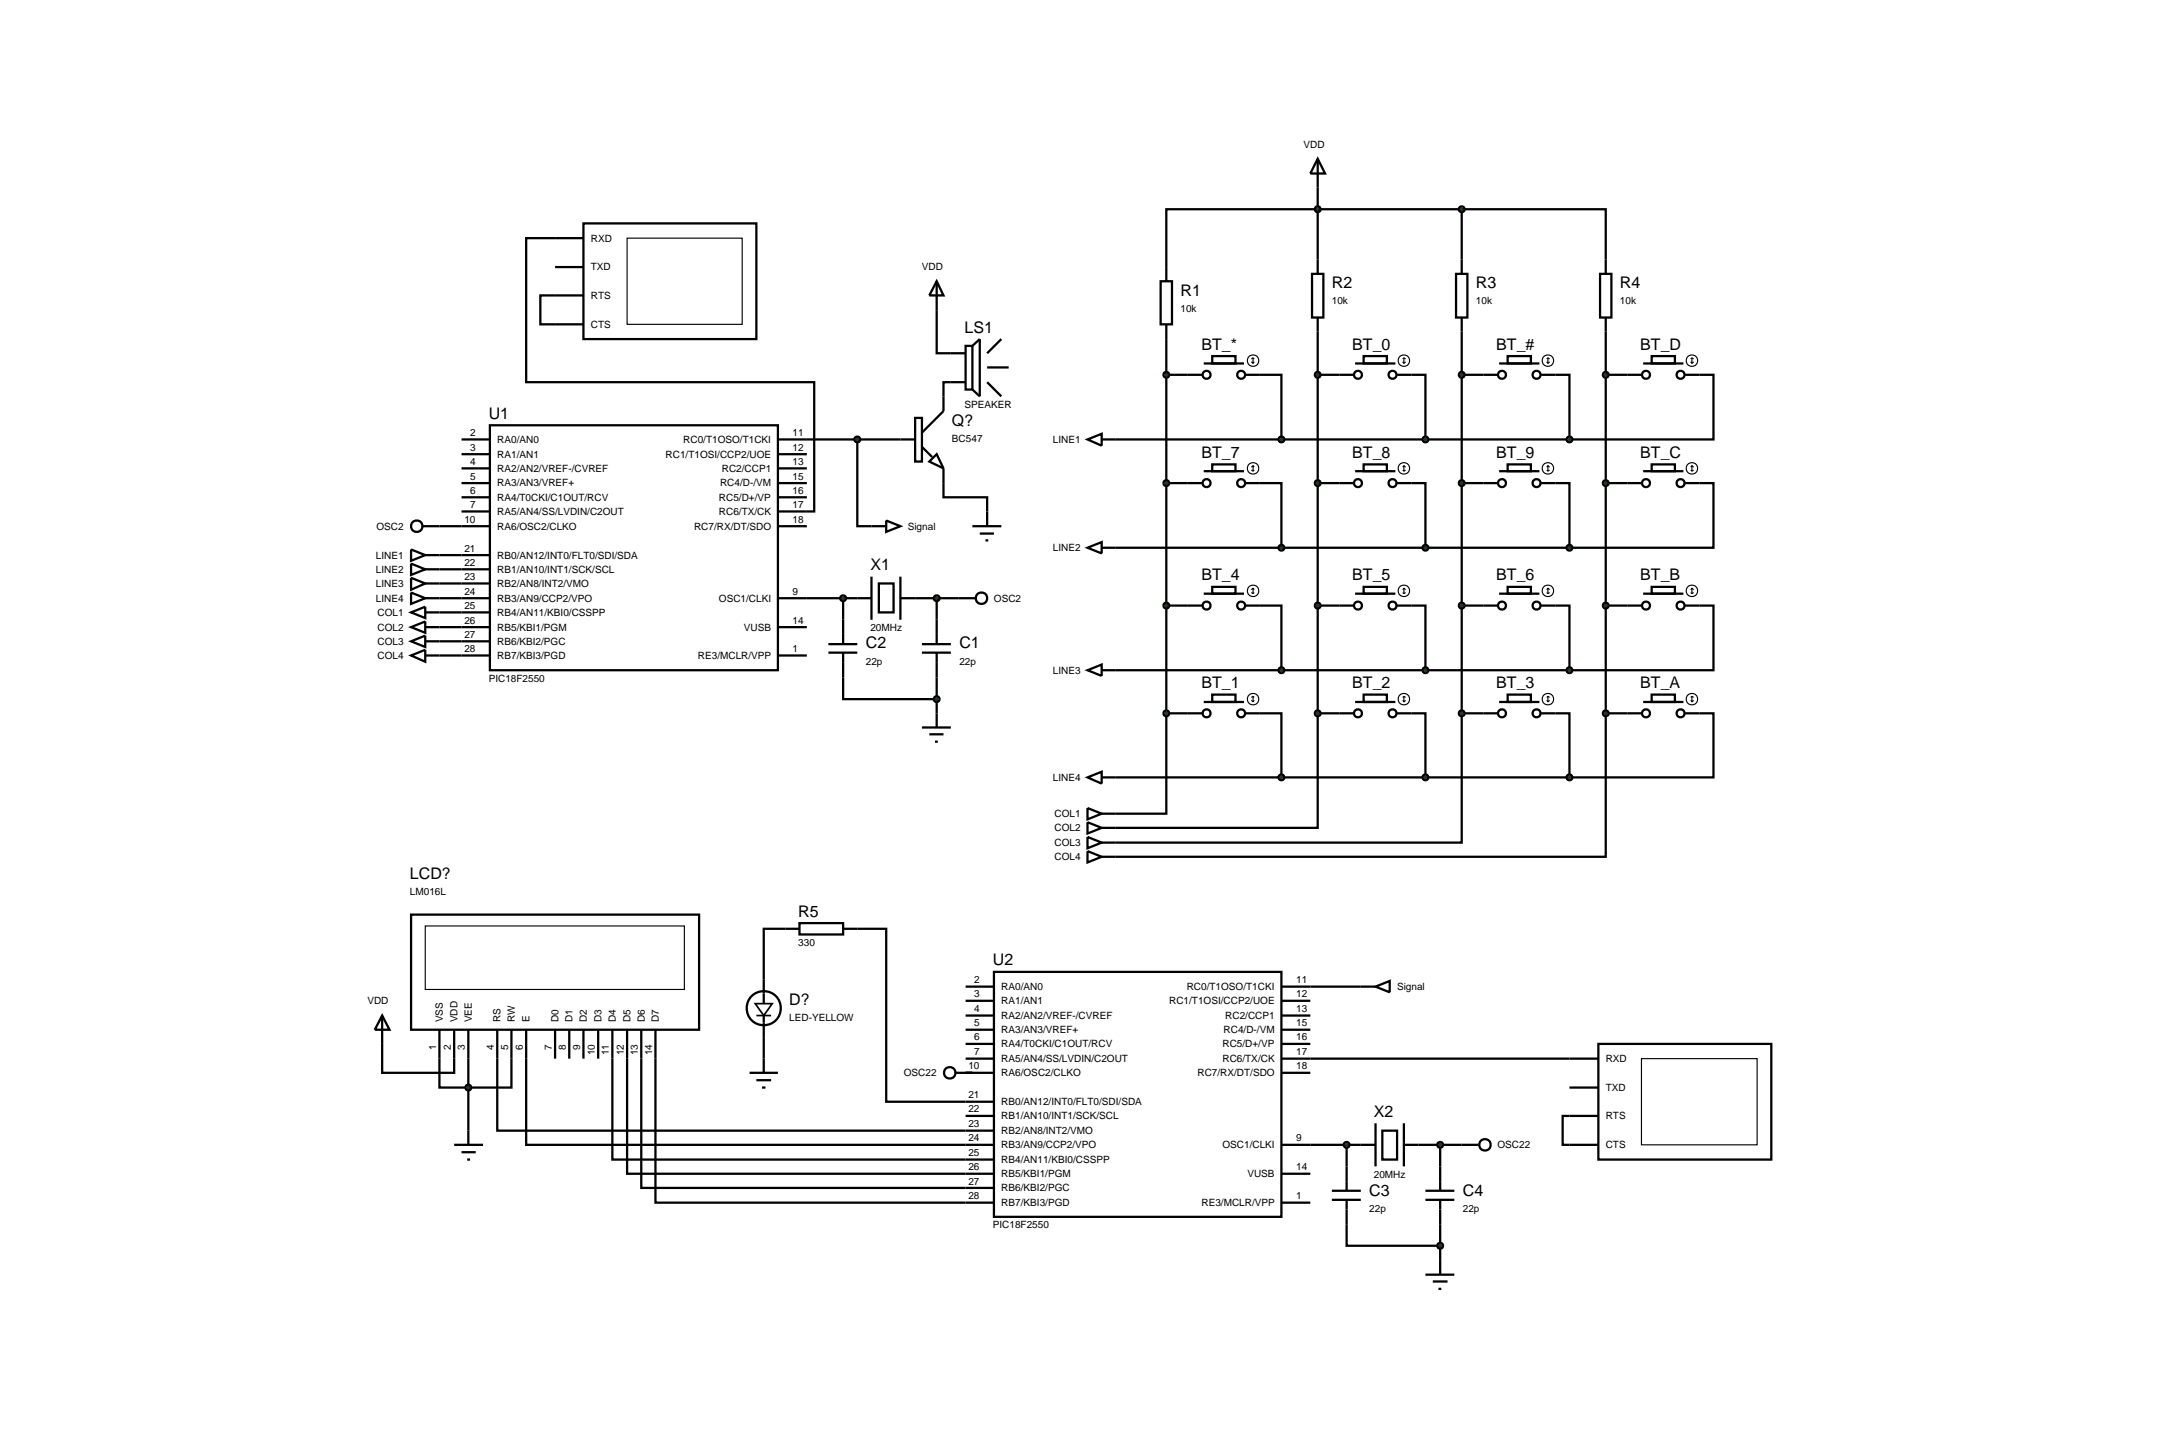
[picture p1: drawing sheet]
<svg xmlns="http://www.w3.org/2000/svg" width="384mm" height="257mm" viewBox="0 0 384 257" stroke-linecap="round" stroke-linejoin="round" font-family="sans-serif">
<g fill="none" stroke="#000" stroke-width=".4">
<path d="M232.4 33.1v12.7M257.8 36.9h25.4v8.9M257.8 36.9h-52.1v10.2M257.8 36.9v8.9M97.9 42h-5.1v25.4h50.8v22.8h-1.3M97.9 52.1h-2.6v5.1h2.6M165.2 54.7v7.6h2.5M205.7 59.8v66M232.4 58.5v67.3M257.8 58.5v67.3M283.2 58.5v67.3M142.3 77.5h16.5"/>
<path d="M151.2 77.5v15.3h2.5M167.7 67.4h-1.3v2.5M196.8 77.5h80M205.7 66.1h6.4M212.3 64.1h7.1M213.8 62.8h4.1v1.3h-4.1zM219.7 66.1h6.3v11.4M232.4 66.1h6.3M239 64.1h7.1M240.5 62.8h4.1v1.3h-4.1zM246.4 66.1h5v11.4M257.8 66.1h6.3"/>
<path d="M264.4 64.1h7.1M265.9 62.8h4.1v1.3h-4.1zM271.8 66.1h5v11.4M283.2 66.1h6.3M289.8 64.1h7.1M291.3 62.8h4.1v1.3h-4.1zM297.2 66.1h5v11.4h-25.4M77.5 97.9h3.9M77.5 92.8h3.9M166.4 85.2v2.5h7.7v2.5M196.8 96.6h80M205.7 85.2h3.8"/>
<path d="M222.2 85.2h3.8v11.4M232.4 85.2h3.8M248.9 85.2h2.5v11.4M257.8 85.2h3.8M274.3 85.2h2.5v11.4M283.2 85.2h3.8M299.7 85.2h2.5v11.4h-25.4M77.5 108h3.9M77.5 110.6h3.9M77.5 113.1h3.9M77.5 115.6h3.9M77.5 100.4h3.9"/>
<path d="M77.5 102.9h3.9M77.5 105.5h3.9M142.3 105.5h8.9M148.7 119.5v3.8h16.5M148.7 105.5v3.8M161.4 105.5h7.6M165.2 105.5v3.8M165.2 119.5v6.3M196.8 118.2h80M205.7 106.8h3.8M222.2 106.8h3.8v11.4M232.4 106.8h3.8"/>
<path d="M248.9 106.8h2.5v11.4M257.8 106.8h3.8M274.3 106.8h2.5v11.4M283.2 106.8h3.8M299.7 106.8h2.5v11.4h-25.4M196.8 137.1h80M205.7 125.8v17.7h-8.9M205.7 125.8h3.8M222.2 125.8h3.8v11.3M232.4 125.8v20.2h-35.6M232.4 125.8h3.8M248.9 125.8h2.5v11.3"/>
<path d="M257.8 125.8v22.8h-61M257.8 125.8h3.8M274.3 125.8h2.5v11.3M283.2 125.8v25.3h-86.4M283.2 125.8h3.8M299.7 125.8h2.5v11.3h-25.4M138.5 163.8h-3.8v8.9M151.2 163.8h5.1v30.5h14M231.1 174h8.9M67.4 184.1v5.1h12.7v-2.5M77.5 186.7v5.1h12.7v-5.1M82.6 186.7v12.7"/>
<path d="M87.7 186.7v12.7h82.6M92.8 186.7v15.2h77.5M108 186.7v17.8h62.3M110.6 186.7v20.3h59.7M113.1 186.7v22.8h57.2M115.6 186.7v25.4h54.7M134.7 182.9v3.8M170.3 189.2h1.2M231.1 186.7h45.7M276.8 196.8h-1.2v5.1h1.2M231.1 201.9h8.9M237.5 215.9v3.8h16.5"/>
<path d="M237.5 201.9v3.8M250.2 201.9h7.6M254 201.9v3.8M254 215.9v6.3"/>
<circle cx="212.8" cy="66.1" r=".7"/>
<circle cx="218.9" cy="66.1" r=".7"/>
<circle cx="239.5" cy="66.1" r=".7"/>
<circle cx="245.6" cy="66.1" r=".7"/>
<circle cx="264.9" cy="66.1" r=".7"/>
<circle cx="271" cy="66.1" r=".7"/>
<circle cx="290.3" cy="66.1" r=".7"/>
<circle cx="296.4" cy="66.1" r=".7"/>
</g>
<g fill="none" stroke="#000" stroke-width=".2">
<path d="M220.7 63.8l.3 .3M221 63.1v1M221 63.1l-.3 .2M221 63.1l.2 .2M221.2 63.8l-.2 .3M247.4 63.8l.2 .3M247.6 63.1v1M247.6 63.1l-.2 .2M247.6 63.1l.3 .2M247.9 63.8l-.3 .3M272.8 63.8l.2 .3M273 63.1v1"/>
<path d="M273 63.1l-.2 .2M273 63.1l.3 .2M273.3 63.8l-.3 .3M298.2 63.8l.2 .3M298.4 63.1v1M298.4 63.1l-.2 .2M298.4 63.1l.3 .2M298.7 63.8l-.3 .3"/>
<circle cx="221" cy="63.6" r="1.01"/>
<circle cx="247.6" cy="63.6" r="1.01"/>
<circle cx="273" cy="63.6" r="1.01"/>
<circle cx="298.4" cy="63.6" r="1.01"/>
</g>
<g fill="#004000" stroke="#000" stroke-width=".4">
<path d="M276.4 77.2l.4-.2-.5 .5zM276.8 77l.4 .2 .1 .3zM277.3 77.5l-.1 .3-.4 .2zM276.3 77.5l.5 .5-.4-.2z"/>
<path d="M251 77.2l.4-.2-.5 .5zM251.4 77l.4 .2 .1 .3zM251.9 77.5l-.1 .3-.4 .2zM250.9 77.5l.5 .5-.4-.2z"/>
</g>
<g fill="#004000">
<path d="M276.3 77.5l.5-.5 .5 .5-.5 .5z"/>
<path d="M250.9 77.5l.5-.5 .5 .5-.5 .5z"/>
</g>
<g fill="none" stroke="#000" stroke-width=".4">
<path d="M209.5 85.2h2.6M212.3 83.1h7.1M213.8 81.9h4.1v1.2h-4.1zM219.7 85.2h2.5M236.2 85.2h2.5M239 83.1h7.1M240.5 81.9h4.1v1.2h-4.1zM246.4 85.2h2.5M261.6 85.2h2.5M264.4 83.1h7.1M265.9 81.9h4.1v1.2h-4.1zM271.8 85.2h2.5"/>
<path d="M287 85.2h2.5M289.8 83.1h7.1M291.3 81.9h4.1v1.2h-4.1zM297.2 85.2h2.5"/>
<circle cx="212.8" cy="85.2" r=".7"/>
<circle cx="218.9" cy="85.2" r=".7"/>
<circle cx="239.5" cy="85.2" r=".7"/>
<circle cx="245.6" cy="85.2" r=".7"/>
<circle cx="264.9" cy="85.2" r=".7"/>
<circle cx="271" cy="85.2" r=".7"/>
<circle cx="290.3" cy="85.2" r=".7"/>
<circle cx="296.4" cy="85.2" r=".7"/>
</g>
<g fill="none" stroke="#000" stroke-width=".2">
<path d="M220.7 82.9l.3 .2M221 82.1v1M221 82.1l-.3 .3M221 82.1l.2 .3M221.2 82.9l-.2 .2M247.4 82.9l.2 .2M247.6 82.1v1M247.6 82.1l-.2 .3M247.6 82.1l.3 .3M247.9 82.9l-.3 .2M272.8 82.9l.2 .2M273 82.1v1"/>
<path d="M273 82.1l-.2 .3M273 82.1l.3 .3M273.3 82.9l-.3 .2M298.2 82.9l.2 .2M298.4 82.1v1M298.4 82.1l-.2 .3M298.4 82.1l.3 .3M298.7 82.9l-.3 .2"/>
<circle cx="221" cy="82.6" r="1.01"/>
<circle cx="247.6" cy="82.6" r="1.01"/>
<circle cx="273" cy="82.6" r="1.01"/>
<circle cx="298.4" cy="82.6" r="1.01"/>
</g>
<g fill="#004000" stroke="#000" stroke-width=".4">
<path d="M276.5 96.2l.3-.1-.5 .5zM276.8 96.1l.4 .2 .1 .3zM277.3 96.6l-.1 .3-.4 .2zM276.3 96.6l.5 .5-.4-.2z"/>
<path d="M251.1 96.2l.3-.1-.5 .5zM251.4 96.1l.4 .2 .1 .3zM251.9 96.6l-.1 .3-.4 .2zM250.9 96.6l.5 .5-.4-.2z"/>
</g>
<g fill="#004000">
<path d="M276.8 96.1l.5 .5-.5 .5-.5-.5z"/>
<path d="M251.4 96.1l.5 .5-.5 .5-.5-.5z"/>
</g>
<g fill="none" stroke="#000" stroke-width=".4">
<path d="M209.5 106.8h2.6M212.3 104.7h7.1M213.8 103.5h4.1v1.2h-4.1zM219.7 106.8h2.5M236.2 106.8h2.5M239 104.7h7.1M240.5 103.5h4.1v1.2h-4.1zM246.4 106.8h2.5M261.6 106.8h2.5M264.4 104.7h7.1M265.9 103.5h4.1v1.2h-4.1zM271.8 106.8h2.5"/>
<path d="M287 106.8h2.5M289.8 104.7h7.1M291.3 103.5h4.1v1.2h-4.1zM297.2 106.8h2.5"/>
<circle cx="212.8" cy="106.8" r=".7"/>
<circle cx="218.9" cy="106.8" r=".7"/>
<circle cx="239.5" cy="106.8" r=".7"/>
<circle cx="245.6" cy="106.8" r=".7"/>
<circle cx="264.9" cy="106.8" r=".7"/>
<circle cx="271" cy="106.8" r=".7"/>
<circle cx="290.3" cy="106.8" r=".7"/>
<circle cx="296.4" cy="106.8" r=".7"/>
</g>
<g fill="none" stroke="#000" stroke-width=".2">
<path d="M220.7 104.5l.3 .2M221 103.7v1M221 103.7l-.3 .3M221 103.7l.2 .3M221.2 104.5l-.2 .2M247.4 104.5l.2 .2M247.6 103.7v1M247.6 103.7l-.2 .3M247.6 103.7l.3 .3M247.9 104.5l-.3 .2M272.8 104.5l.2 .2M273 103.7v1"/>
<path d="M273 103.7l-.2 .3M273 103.7l.3 .3M273.3 104.5l-.3 .2M298.2 104.5l.2 .2M298.4 103.7v1M298.4 103.7l-.2 .3M298.4 103.7l.3 .3M298.7 104.5l-.3 .2"/>
<circle cx="221" cy="104.2" r="1.01"/>
<circle cx="247.6" cy="104.2" r="1.01"/>
<circle cx="273" cy="104.2" r="1.01"/>
<circle cx="298.4" cy="104.2" r="1.01"/>
</g>
<g fill="#004000" stroke="#000" stroke-width=".4">
<path d="M276.4 117.9l.4-.2-.5 .5zM276.8 117.7l.4 .2 .1 .3zM276.8 118.7l.5-.5-.1 .3zM276.3 118.2l.5 .5-.4-.2z"/>
<path d="M251 117.9l.4-.2-.5 .5zM251.4 117.7l.4 .2 .1 .3zM251.9 118.2l-.1 .3-.4 .2zM250.9 118.2l.5 .5-.4-.2z"/>
</g>
<g fill="#004000">
<path d="M276.3 118.2l.5-.5 .5 .5-.5 .5z"/>
<path d="M250.9 118.2l.5-.5 .5 .5-.5 .5z"/>
</g>
<g fill="none" stroke="#000" stroke-width=".4">
<path d="M209.5 125.8h2.6M212.3 123.8h7.1M213.8 122.5h4.1v1.3h-4.1zM219.7 125.8h2.5M236.2 125.8h2.5M239 123.8h7.1M240.5 122.5h4.1v1.3h-4.1zM246.4 125.8h2.5M261.6 125.8h2.5M264.4 123.8h7.1M265.9 122.5h4.1v1.3h-4.1zM271.8 125.8h2.5"/>
<path d="M287 125.8h2.5M289.8 123.8h7.1M291.3 122.5h4.1v1.3h-4.1zM297.2 125.8h2.5"/>
<circle cx="212.8" cy="125.8" r=".7"/>
<circle cx="218.9" cy="125.8" r=".7"/>
<circle cx="239.5" cy="125.8" r=".7"/>
<circle cx="245.6" cy="125.8" r=".7"/>
<circle cx="264.9" cy="125.8" r=".7"/>
<circle cx="271" cy="125.8" r=".7"/>
<circle cx="290.3" cy="125.8" r=".7"/>
<circle cx="296.4" cy="125.8" r=".7"/>
</g>
<g fill="none" stroke="#000" stroke-width=".2">
<path d="M220.7 123.5l.3 .3M221 122.8v1M221 122.8l-.3 .2M221 122.8l.2 .2M221.2 123.5l-.2 .3M247.4 123.5l.2 .3M247.6 122.8v1M247.6 122.8l-.2 .2M247.6 122.8l.3 .2M247.9 123.5l-.3 .3M272.8 123.5l.2 .3M273 122.8v1"/>
<path d="M273 122.8l-.2 .2M273 122.8l.3 .2M273.3 123.5l-.3 .3M298.2 123.5l.2 .3M298.4 122.8v1M298.4 122.8l-.2 .2M298.4 122.8l.3 .2M298.7 123.5l-.3 .3"/>
<circle cx="221" cy="123.3" r="1.01"/>
<circle cx="247.6" cy="123.3" r="1.01"/>
<circle cx="273" cy="123.3" r="1.01"/>
<circle cx="298.4" cy="123.3" r="1.01"/>
</g>
<g fill="#004000" stroke="#000" stroke-width=".4">
<path d="M205.3 106.5l.4-.2-.5 .5zM205.7 106.3l.4 .2 .1 .3zM205.7 107.3l.5-.5-.1 .3zM205.2 106.8l.5 .5-.3-.1z"/>
<path d="M205.4 84.8l.3-.1-.5 .5zM205.7 84.7l.4 .2 .1 .3zM205.7 85.7l.5-.5-.1 .3zM205.2 85.2l.5 .5-.3-.1z"/>
<path d="M232 106.5l.4-.2-.5 .5zM232.4 106.3l.4 .2 .1 .3zM232.4 107.3l.5-.5-.1 .3zM231.9 106.8l.5 .5-.3-.1z"/>
<path d="M232.1 84.8l.3-.1-.5 .5zM232.4 84.7l.4 .2 .1 .3zM232.4 85.7l.5-.5-.1 .3zM231.9 85.2l.5 .5-.3-.1z"/>
<path d="M257.4 106.5l.4-.2-.5 .5zM257.8 106.3l.4 .2 .1 .3zM257.8 107.3l.5-.5-.1 .3zM257.3 106.8l.5 .5-.3-.1z"/>
<path d="M257.5 84.8l.3-.1-.5 .5zM257.8 84.7l.4 .2 .1 .3zM257.8 85.7l.5-.5-.1 .3zM257.3 85.2l.5 .5-.3-.1z"/>
<path d="M282.8 106.5l.4-.2-.5 .5zM283.2 106.3l.4 .2 .1 .3zM283.2 107.3l.5-.5-.1 .3zM282.7 106.8l.5 .5-.3-.1z"/>
<path d="M282.9 84.8l.3-.1-.5 .5zM283.2 84.7l.4 .2 .1 .3zM283.2 85.7l.5-.5-.1 .3zM282.7 85.2l.5 .5-.3-.1z"/>
</g>
<g fill="#004000">
<path d="M205.2 106.8l.5-.5 .5 .5-.5 .5z"/>
<path d="M205.7 84.7l.5 .5-.5 .5-.5-.5z"/>
<path d="M231.9 106.8l.5-.5 .5 .5-.5 .5z"/>
<path d="M232.4 84.7l.5 .5-.5 .5-.5-.5z"/>
<path d="M257.3 106.8l.5-.5 .5 .5-.5 .5z"/>
<path d="M257.8 84.7l.5 .5-.5 .5-.5-.5z"/>
<path d="M282.7 106.8l.5-.5 .5 .5-.5 .5z"/>
<path d="M283.2 84.7l.5 .5-.5 .5-.5-.5z"/>
</g>
<path d="M204.7 49.6h2v7.6h-2zM205.7 47.1v2.5M205.7 57.2v2.6M231.4 48.3h2v7.7h-2zM232.4 45.8v2.5M232.4 56v2.5M256.8 48.3h2v7.7h-2zM257.8 45.8v2.5M257.8 56v2.5M282.2 48.3h2v7.7h-2zM283.2 45.8v2.5M283.2 56v2.5" fill="none" stroke="#000" stroke-width=".4"/>
<g fill="#004000" stroke="#000" stroke-width=".4">
<path d="M282.8 65.8l.4-.2-.5 .5zM283.2 65.6l.3 .1 .2 .4zM283.2 66.6l.5-.5-.2 .4zM282.7 66.1l.5 .5-.3-.1z"/>
<path d="M257.4 65.8l.4-.2-.5 .5zM257.8 65.6l.3 .1 .2 .4zM257.8 66.6l.5-.5-.2 .4zM257.3 66.1l.5 .5-.3-.1z"/>
<path d="M232 65.8l.4-.2-.5 .5zM232.4 65.6l.3 .1 .2 .4zM232.4 66.6l.5-.5-.2 .4zM231.9 66.1l.5 .5-.3-.1z"/>
<path d="M205.3 65.8l.4-.2-.5 .5zM205.7 65.6l.3 .1 .2 .4zM205.7 66.6l.5-.5-.2 .4zM205.2 66.1l.5 .5-.3-.1z"/>
<path d="M257.4 36.6l.4-.2-.5 .5zM257.8 36.4l.3 .1 .2 .4zM258.3 36.9l-.1 .3-.4 .2zM257.3 36.9l.5 .5-.3-.1z"/>
<path d="M232 36.6l.4-.2-.5 .5zM232.4 36.4l.3 .1 .2 .4zM232.9 36.9l-.1 .3-.4 .2zM231.9 36.9l.5 .5-.3-.1z"/>
</g>
<g fill="#004000">
<path d="M282.7 66.1l.5-.5 .5 .5-.5 .5z"/>
<path d="M257.3 66.1l.5-.5 .5 .5-.5 .5z"/>
<path d="M231.9 66.1l.5-.5 .5 .5-.5 .5z"/>
<path d="M205.2 66.1l.5-.5 .5 .5-.5 .5z"/>
<path d="M257.3 36.9l.5-.5 .5 .5-.5 .5z"/>
<path d="M231.9 36.9l.5-.5 .5 .5-.5 .5z"/>
</g>
<path d="M232.4 28l1.3 2.6h-2.6zM232.4 28v5.1" fill="none" stroke="#000" stroke-width=".4"/>
<g fill="#004000" stroke="#000" stroke-width=".4">
<path d="M225.6 77.2l.4-.2-.5 .5zM226 77l.4 .2 .1 .3zM226.5 77.5l-.1 .3-.4 .2zM225.5 77.5l.5 .5-.4-.2z"/>
<path d="M225.7 96.2l.3-.1-.5 .5zM226 96.1l.4 .2 .1 .3zM226.5 96.6l-.1 .3-.4 .2zM225.5 96.6l.5 .5-.4-.2z"/>
<path d="M225.6 117.9l.4-.2-.5 .5zM226 117.7l.4 .2 .1 .3zM226 118.7l.5-.5-.1 .3zM225.5 118.2l.5 .5-.4-.2z"/>
<path d="M225.6 136.8l.4-.2-.5 .5zM226 136.6l.4 .2 .1 .3zM226.5 137.1l-.1 .3-.4 .2zM225.5 137.1l.5 .5-.4-.2z"/>
<path d="M205.3 125.5l.4-.2-.5 .5zM205.7 125.3l.4 .2 .1 .3zM206.2 125.8l-.1 .3-.4 .2zM205.2 125.8l.5 .5-.4-.2z"/>
<path d="M232 125.5l.4-.2-.5 .5zM232.4 125.3l.4 .2 .1 .3zM232.9 125.8l-.1 .3-.4 .2zM231.9 125.8l.5 .5-.4-.2z"/>
<path d="M257.4 125.5l.4-.2-.5 .5zM257.8 125.3l.4 .2 .1 .3zM258.3 125.8l-.1 .3-.4 .2zM257.3 125.8l.5 .5-.4-.2z"/>
<path d="M282.8 125.5l.4-.2-.5 .5zM283.2 125.3l.4 .2 .1 .3zM283.7 125.8l-.1 .3-.4 .2zM282.7 125.8l.5 .5-.4-.2z"/>
<path d="M251 136.8l.4-.2-.5 .5zM251.4 136.6l.4 .2 .1 .3zM251.9 137.1l-.1 .3-.4 .2zM250.9 137.1l.5 .5-.4-.2z"/>
<path d="M276.4 136.8l.4-.2-.5 .5zM276.8 136.6l.4 .2 .1 .3zM277.3 137.1l-.1 .3-.4 .2zM276.3 137.1l.5 .5-.4-.2z"/>
</g>
<g fill="#004000">
<path d="M225.5 77.5l.5-.5 .5 .5-.5 .5z"/>
<path d="M226 96.1l.5 .5-.5 .5-.5-.5z"/>
<path d="M226 117.7l.5 .5-.5 .5-.5-.5z"/>
<path d="M226 136.6l.5 .5-.5 .5-.5-.5z"/>
<path d="M205.2 125.8l.5-.5 .5 .5-.5 .5z"/>
<path d="M231.9 125.8l.5-.5 .5 .5-.5 .5z"/>
<path d="M257.3 125.8l.5-.5 .5 .5-.5 .5z"/>
<path d="M282.7 125.8l.5-.5 .5 .5-.5 .5z"/>
<path d="M251.4 136.6l.5 .5-.5 .5-.5-.5z"/>
<path d="M276.8 136.6l.5 .5-.5 .5-.5-.5z"/>
</g>
<g fill="none" stroke="#000" stroke-width=".4">
<path d="M81.4 77.5h5M86.4 75h50.8v43.2h-50.8zM137.2 77.5h5.1M72.5 96.9l2.5 1-2.5 1zM72.5 99.4l2.5 1-2.5 1zM74.5 92.8h3M75 97.9h2.5M81.4 80.1h5M81.4 82.6h5M81.4 85.2h5M81.4 87.7h5M81.4 90.2h5"/>
<path d="M81.4 92.8h5M81.4 97.9h5M137.2 80.1h5.1M137.2 82.6h5.1M137.2 85.2h5.1M137.2 87.7h5.1M137.2 90.2h5.1M137.2 92.8h5.1M72.5 108l2.5-1v2zM72.5 110.6l2.5-1v2zM72.5 113.1l2.5-1v2zM72.5 115.6l2.5-1v2.1z"/>
<path d="M72.5 101.9l2.5 1-2.5 1.1zM72.5 104.5l2.5 1-2.5 1zM75 105.5h2.5M75 100.4h2.5M75 102.9h2.5M75 108h2.5M75 110.6h2.5M75 113.1h2.5M75 115.6h2.5M81.4 105.5h5M81.4 100.4h5M81.4 102.9h5"/>
<path d="M81.4 108h5M81.4 110.6h5M81.4 113.1h5M81.4 115.6h5M137.2 105.5h5.1M137.2 110.6h5.1M137.2 115.6h5.1M146.1 115.1h5.1M146.1 113.6h5.1M148.7 109.3v4.3M148.7 115.1v4.4M151.2 105.5h2.5"/>
<path d="M153.7 101.7v7.6M155 102.9h2.6v5.1h-2.6zM158.8 105.5h2.6M158.8 101.7v7.6M162.6 115.1h5.1M162.6 113.6h5.1M165.2 109.3v4.3M165.2 115.1v4.4"/>
<circle cx="73.5" cy="92.8" r="1.01"/>
</g>
<path d="M148.3 105.2l.4-.2-.5 .5zM148.7 105l.4 .2 .1 .3zM149.2 105.5l-.1 .3-.4 .2zM148.2 105.5l.5 .5-.3-.1z" fill="#004000" stroke="#000" stroke-width=".4"/>
<path d="M148.2 105.5l.5-.5 .5 .5-.5 .5z" fill="#004000"/>
<path d="M162.6 128.3h5.1M163.9 129.5h2.5M164.9 130.8h.5M165.2 125.8v2.5" fill="none" stroke="#000" stroke-width=".4"/>
<path d="M164.9 122.9l.3-.1-.5 .5zM165.2 122.8l.3 .1 .2 .4zM165.2 123.8l.5-.5-.2 .4zM164.7 123.3l.5 .5-.4-.2z" fill="#004000" stroke="#000" stroke-width=".4"/>
<path d="M165.2 122.8l.5 .5-.5 .5-.5-.5z" fill="#004000"/>
<g fill="none" stroke="#000" stroke-width=".4">
<path d="M169 105.5h3"/>
<circle cx="173.1" cy="105.5" r="1.01"/>
</g>
<path d="M164.8 105.2l.4-.2-.5 .5zM165.2 105l.3 .1 .2 .4zM165.2 106l.5-.5-.2 .4zM164.7 105.5l.5 .5-.4-.2z" fill="#004000" stroke="#000" stroke-width=".4"/>
<path d="M164.7 105.5l.5-.5 .5 .5-.5 .5z" fill="#004000"/>
<g fill="none" stroke="#000" stroke-width=".4">
<path d="M165.2 49.6l1.2 2.5h-2.5zM165.2 49.6v5.1M176.6 59.8l-2.5 2.5M167.7 62.3h2.6M167.7 67.4h2.6M170.3 61h1.2v7.7h-1.2zM171.5 61l1.3-1.2v10.1l-1.3-1.2M174.1 64.8h3.8M174.1 67.4l2.5 2.5M153.7 92.8h2.6M156.3 91.8l2.5 1-2.5 1zM170.3 174h5"/>
<path d="M170.3 176.5h5M170.3 179.1h5M175.3 171.4h50.7v43.2h-50.7zM226 174h5.1M226 176.5h5.1M226 179.1h5.1M168.5 189.2h6.8M170.3 181.6h5M170.3 184.1h5M170.3 186.7h5M170.3 194.3h5M170.3 196.8h5"/>
<path d="M170.3 199.4h5M226 181.6h5.1M226 184.1h5.1M226 186.7h5.1M226 189.2h5.1M242.6 198.1v7.6M243.8 199.4h2.6v5.1h-2.6zM247.6 198.1v7.6M170.3 201.9h5M170.3 204.5h5M170.3 207h5M170.3 209.5h5"/>
<path d="M170.3 212.1h5M226 201.9h5.1M226 207h5.1M226 212.1h5.1M234.9 211.6h5.1M234.9 210h5.1M237.5 205.7v4.3M237.5 211.6v4.3M240 201.9h2.6M247.6 201.9h2.6M251.4 211.6h5.1M251.4 210h5.1"/>
<path d="M254 205.7v4.3M254 211.6v4.3"/>
<circle cx="167.5" cy="189.2" r="1.01"/>
</g>
<path d="M237.1 201.6l.4-.2-.5 .5zM237.5 201.4l.4 .2 .1 .3zM237.5 202.4l.5-.5-.2 .4zM237 201.9l.5 .5-.3-.1z" fill="#004000" stroke="#000" stroke-width=".4"/>
<path d="M237 201.9l.5-.5 .5 .5-.5 .5z" fill="#004000"/>
<path d="M251.4 224.8h5.1M252.7 226h2.6M253.7 227.3h.5M254 222.2v2.6" fill="none" stroke="#000" stroke-width=".4"/>
<path d="M253.7 219.3l.3-.1-.5 .5zM254 219.2l.4 .2 .1 .3zM254.5 219.7l-.1 .3-.4 .2zM253.5 219.7l.5 .5-.4-.2z" fill="#004000" stroke="#000" stroke-width=".4"/>
<path d="M254 219.2l.5 .5-.5 .5-.5-.5z" fill="#004000"/>
<g fill="none" stroke="#000" stroke-width=".4">
<path d="M257.8 201.9h3"/>
<circle cx="261.9" cy="201.9" r="1.01"/>
</g>
<path d="M253.6 201.6l.4-.2-.5 .5zM254 201.4l.4 .2 .1 .3zM254.5 201.9l-.1 .3-.4 .2zM253.5 201.9l.5 .5-.4-.2z" fill="#004000" stroke="#000" stroke-width=".4"/>
<path d="M254 201.4l.5 .5-.5 .5-.5-.5z" fill="#004000"/>
<g fill="none" stroke="#000" stroke-width=".4">
<path d="M72.5 161.3h50.8v20.3h-50.8zM240 174h2.6M242.6 174l2.5-1v2zM77.5 181.6v5.1M80.1 181.6v5.1M82.6 181.6v5.1M87.7 181.6v5.1M90.2 181.6v5.1M92.8 181.6v5.1M97.9 181.6v5.1M100.4 181.6v5.1M102.9 181.6v5.1"/>
<path d="M105.5 181.6v5.1M108 181.6v5.1M110.6 181.6v5.1M113.1 181.6v5.1M115.6 181.6v5.1"/>
</g>
<path d="M75 163.3h45.7v11.2h-45.7z" fill="none" stroke="#000" stroke-width=".2"/>
<path d="M82.2 191.5l.4-.2-.5 .5zM82.6 191.3l.4 .2 .1 .3zM82.6 192.3l.5-.5-.2 .4zM82.1 191.8l.5 .5-.3-.1z" fill="#004000" stroke="#000" stroke-width=".4"/>
<path d="M82.1 191.8l.5-.5 .5 .5-.5 .5z" fill="#004000"/>
<path d="M67.4 179.1l1.3 2.5h-2.6zM67.4 179.1v5M82.6 199.4v2.5M80.1 201.9h5.1M81.4 203.2h2.5M82.4 204.5h.5" fill="none" stroke="#000" stroke-width=".4"/>
<path d="M150.9 77.1l.3-.1-.5 .5zM151.2 77l.3 .1 .2 .4zM151.2 78l.5-.5-.2 .4zM150.7 77.5l.5 .5-.4-.2z" fill="#004000" stroke="#000" stroke-width=".4"/>
<path d="M150.7 77.5l.5-.5 .5 .5-.5 .5z" fill="#004000"/>
<g fill="none" stroke="#000" stroke-width=".4">
<path d="M102.9 39.4h30.5v20.4h-30.5zM97.9 42h5M97.9 52.1h5M97.9 47.1h5M97.9 57.2h5M158.8 77.5h2.6M161.4 73.7h1.2v7.7h-1.2zM162.6 78.8l1.8 1.8M166.4 69.9v2.6l-3.8 3.8M191.8 77.5l2.5-1v2.1zM194.3 77.5h2.5M163.9 81.4l1.3-1.3 1.2 2.5z"/>
<path d="M166.4 82.6v2.6M171.5 92.8h5.1M172.8 94.1h2.5M173.8 95.3h.5M174.1 90.2v2.6M191.8 96.6l2.5-1v2zM194.3 96.6h2.5M191.8 118.2l2.5-1v2zM194.3 118.2h2.5M191.8 137.1l2.5-1v2.1zM194.3 137.1h2.5M191.8 142.5l2.5 1-2.5 1z"/>
<path d="M191.8 145l2.5 1-2.5 1zM191.8 147.6l2.5 1-2.5 1zM191.8 150.1l2.5 1-2.5 1zM194.3 143.5h2.5M194.3 146h2.5M194.3 148.6h2.5M194.3 151.1h2.5M134.7 172.7v4.3M134.7 179.1v3.8M138.5 163.8h2.5M141 162.8h7.7v2h-7.7zM148.7 163.8h2.5"/>
<path d="M132.2 189.2h5M133.4 190.5h2.6M134.4 191.8h.6M134.7 186.7v2.5M276.8 191.8h5.1M276.8 186.7h5.1M276.8 196.8h5.1M281.9 184.1h30.5v20.4h-30.5zM276.8 201.9h5.1"/>
<circle cx="134.7" cy="177.8" r="3"/>
</g>
<path d="M110.6 42h20.3v15.2h-20.3zM289.5 186.7h20.4v15.2h-20.4z" fill="none" stroke="#000" stroke-width=".2"/>
<path d="M133.2 177h3l-1.5 2.1zM133.4 179.1h2.6" fill="none" stroke="#000" stroke-width=".3"/>
<g font-size="2.8">
<text x="208.2" y="52.2">R1</text>
<text x="234.9" y="50.9">R2</text>
<text x="260.3" y="50.9">R3</text>
<text x="285.7" y="50.9">R4</text>
<text x="170.1" y="58.7">LS1</text>
<text x="211.9" y="61.7">BT_*</text>
<text x="238.5" y="61.7">BT_0</text>
<text x="263.9" y="61.7">BT_#</text>
<text x="289.3" y="61.7">BT_D</text>
<text x="86.2" y="73.9">U1</text>
<text x="167.9" y="75.1">Q?</text>
<text x="211.9" y="80.8">BT_7</text>
<text x="238.5" y="80.8">BT_8</text>
<text x="263.9" y="80.8">BT_9</text>
<text x="289.3" y="80.8">BT_C</text>
<text x="153.5" y="100.6">X1</text>
<text x="211.9" y="102.4">BT_4</text>
<text x="238.5" y="102.4">BT_5</text>
<text x="263.9" y="102.4">BT_6</text>
<text x="289.3" y="102.4">BT_B</text>
<text x="152.7" y="114.4">C2</text>
<text x="169.2" y="114.4">C1</text>
<text x="211.9" y="121.4">BT_1</text>
<text x="238.5" y="121.4">BT_2</text>
<text x="263.9" y="121.4">BT_3</text>
<text x="289.3" y="121.4">BT_A</text>
<text x="72.3" y="155">LCD?</text>
<text x="140.8" y="161.7">R5</text>
<text x="175.1" y="170.3">U2</text>
<text x="139.2" y="177.3">D?</text>
<text x="242.3" y="197">X2</text>
<text x="241.5" y="210.9">C3</text>
<text x="258" y="210.9">C4</text>
</g>
<g font-size="1.8">
<text x="229.9" y="26.1">VDD</text>
<text x="104.2" y="42.6">RXD</text>
<text x="104.2" y="47.7">TXD</text>
<text x="162.6" y="47.7">VDD</text>
<text x="104.2" y="52.7">RTS</text>
<text x="234.9" y="53.7">10k</text>
<text x="260.3" y="53.7">10k</text>
<text x="285.7" y="53.7">10k</text>
<text x="104.2" y="57.8">CTS</text>
<text x="208.2" y="55">10k</text>
<text x="170.1" y="71.9">SPEAKER</text>
<text x="82.9" y="76.9">2</text>
<text x="139.8" y="76.9">11</text>
<text x="167.9" y="77.9">BC547</text>
<text x="82.9" y="79.5">3</text>
<text x="82.9" y="82">4</text>
<text x="87.7" y="78.1">RA0/AN0</text>
<text x="87.7" y="80.7">RA1/AN1</text>
<text x="87.7" y="83.2">RA2/AN2/VREF-/CVREF</text>
<text x="117.4" y="80.7">RC1/T1OSI/CCP2/UOE</text>
<text x="120.5" y="78.1">RC0/T1OSO/T1CKI</text>
<text x="127.3" y="83.2">RC2/CCP1</text>
<text x="139.8" y="79.5">12</text>
<text x="139.8" y="82">13</text>
<text x="185.7" y="78.1">LINE1</text>
<text x="82.9" y="84.6">5</text>
<text x="82.9" y="87.1">6</text>
<text x="82.9" y="89.6">7</text>
<text x="87.7" y="85.8">RA3/AN3/VREF+</text>
<text x="87.7" y="88.3">RA4/T0CKI/C1OUT/RCV</text>
<text x="126.8" y="88.3">RC5/D+/VP</text>
<text x="127" y="85.8">RC4/D-/VM</text>
<text x="139.8" y="84.6">15</text>
<text x="139.8" y="87.1">16</text>
<text x="139.8" y="89.6">17</text>
<text x="66.4" y="93.4">OSC2</text>
<text x="81.9" y="92.2">10</text>
<text x="87.7" y="90.8">RA5/AN4/SS/LVDIN/C2OUT</text>
<text x="87.7" y="93.4">RA6/OSC2/CLKO</text>
<text x="122.4" y="93.4">RC7/RX/DT/SDO</text>
<text x="126.8" y="90.8">RC6/TX/CK</text>
<text x="139.8" y="92.2">18</text>
<text x="160.1" y="93.4">Signal</text>
<text x="66.3" y="98.5">LINE1</text>
<text x="66.3" y="101">LINE2</text>
<text x="81.9" y="97.3">21</text>
<text x="81.9" y="99.8">22</text>
<text x="87.7" y="98.5">RB0/AN12/INT0/FLT0/SDI/SDA</text>
<text x="87.7" y="101">RB1/AN10/INT1/SCK/SCL</text>
<text x="185.7" y="97.2">LINE2</text>
<text x="66.3" y="103.5">LINE3</text>
<text x="66.3" y="106.1">LINE4</text>
<text x="81.9" y="102.3">23</text>
<text x="81.9" y="104.9">24</text>
<text x="81.9" y="107.4">25</text>
<text x="87.7" y="103.5">RB2/AN8/INT2/VMO</text>
<text x="87.7" y="106.1">RB3/AN9/CCP2/VPO</text>
<text x="126.8" y="106.1">OSC1/CLKI</text>
<text x="139.8" y="104.9">9</text>
<text x="175.3" y="106.1">OSC2</text>
<text x="66.6" y="108.6">COL1</text>
<text x="66.6" y="111.2">COL2</text>
<text x="66.6" y="113.7">COL3</text>
<text x="81.9" y="110">26</text>
<text x="81.9" y="112.5">27</text>
<text x="87.7" y="108.6">RB4/AN11/KBI0/CSSPP</text>
<text x="87.7" y="111.2">RB5/KBI1/PGM</text>
<text x="87.7" y="113.7">RB6/KBI2/PGC</text>
<text x="131.2" y="111.2">VUSB</text>
<text x="139.8" y="110">14</text>
<text x="153.5" y="111.3">20MHz</text>
<text x="66.6" y="116.2">COL4</text>
<text x="81.9" y="115">28</text>
<text x="87.7" y="116.2">RB7/KBI3/PGD</text>
<text x="123.1" y="116.2">RE3/MCLR/VPP</text>
<text x="139.8" y="115">1</text>
<text x="152.7" y="117.2">22p</text>
<text x="169.2" y="117.2">22p</text>
<text x="185.7" y="118.8">LINE3</text>
<text x="86.2" y="120.2">PIC18F2550</text>
<text x="185.7" y="137.7">LINE4</text>
<text x="186" y="144.1">COL1</text>
<text x="186" y="146.6">COL2</text>
<text x="186" y="149.2">COL3</text>
<text x="186" y="151.7">COL4</text>
<text x="72.3" y="157.8">LM016L</text>
<text x="140.8" y="166.8">330</text>
<text x="171.8" y="173.4">2</text>
<text x="228.6" y="173.4">11</text>
<text x="64.8" y="177.1">VDD</text>
<text x="171.8" y="175.9">3</text>
<text x="171.8" y="178.5">4</text>
<text x="176.6" y="174.6">RA0/AN0</text>
<text x="176.6" y="177.1">RA1/AN1</text>
<text x="176.6" y="179.7">RA2/AN2/VREF-/CVREF</text>
<text x="206.2" y="177.1">RC1/T1OSI/CCP2/UOE</text>
<text x="209.3" y="174.6">RC0/T1OSO/T1CKI</text>
<text x="216.1" y="179.7">RC2/CCP1</text>
<text x="228.6" y="175.9">12</text>
<text x="228.6" y="178.5">13</text>
<text x="246.4" y="174.6">Signal</text>
<text x="76.9" y="185.1" transform="rotate(-90 76.9 185.1)">1</text>
<text x="78.1" y="180.3" transform="rotate(-90 78.1 180.3)">VSS</text>
<text x="79.5" y="185.1" transform="rotate(-90 79.5 185.1)">2</text>
<text x="80.7" y="180.3" transform="rotate(-90 80.7 180.3)">VDD</text>
<text x="82" y="185.1" transform="rotate(-90 82 185.1)">3</text>
<text x="83.2" y="180.3" transform="rotate(-90 83.2 180.3)">VEE</text>
<text x="87.1" y="185.1" transform="rotate(-90 87.1 185.1)">4</text>
<text x="88.3" y="180.3" transform="rotate(-90 88.3 180.3)">RS</text>
<text x="89.6" y="185.1" transform="rotate(-90 89.6 185.1)">5</text>
<text x="90.8" y="180.3" transform="rotate(-90 90.8 180.3)">RW</text>
<text x="92.2" y="185.1" transform="rotate(-90 92.2 185.1)">6</text>
<text x="93.4" y="180.3" transform="rotate(-90 93.4 180.3)">E</text>
<text x="97.3" y="185.1" transform="rotate(-90 97.3 185.1)">7</text>
<text x="98.5" y="180.3" transform="rotate(-90 98.5 180.3)">D0</text>
<text x="99.8" y="185.1" transform="rotate(-90 99.8 185.1)">8</text>
<text x="101" y="180.3" transform="rotate(-90 101 180.3)">D1</text>
<text x="102.3" y="185.1" transform="rotate(-90 102.3 185.1)">9</text>
<text x="103.5" y="180.3" transform="rotate(-90 103.5 180.3)">D2</text>
<text x="106.1" y="180.3" transform="rotate(-90 106.1 180.3)">D3</text>
<text x="108.6" y="180.3" transform="rotate(-90 108.6 180.3)">D4</text>
<text x="111.2" y="180.3" transform="rotate(-90 111.2 180.3)">D5</text>
<text x="113.7" y="180.3" transform="rotate(-90 113.7 180.3)">D6</text>
<text x="116.2" y="180.3" transform="rotate(-90 116.2 180.3)">D7</text>
<text x="139.2" y="180.1">LED-YELLOW</text>
<text x="171.8" y="181">5</text>
<text x="171.8" y="183.5">6</text>
<text x="176.6" y="182.2">RA3/AN3/VREF+</text>
<text x="176.6" y="184.7">RA4/T0CKI/C1OUT/RCV</text>
<text x="215.6" y="184.7">RC5/D+/VP</text>
<text x="215.8" y="182.2">RC4/D-/VM</text>
<text x="228.6" y="181">15</text>
<text x="228.6" y="183.5">16</text>
<text x="104.9" y="186.1" transform="rotate(-90 104.9 186.1)">10</text>
<text x="107.4" y="186.1" transform="rotate(-90 107.4 186.1)">11</text>
<text x="110" y="186.1" transform="rotate(-90 110 186.1)">12</text>
<text x="112.5" y="186.1" transform="rotate(-90 112.5 186.1)">13</text>
<text x="115" y="186.1" transform="rotate(-90 115 186.1)">14</text>
<text x="159.4" y="189.8">OSC22</text>
<text x="170.8" y="188.6">10</text>
<text x="171.8" y="186.1">7</text>
<text x="176.6" y="187.3">RA5/AN4/SS/LVDIN/C2OUT</text>
<text x="176.6" y="189.8">RA6/OSC2/CLKO</text>
<text x="211.2" y="189.8">RC7/RX/DT/SDO</text>
<text x="215.6" y="187.3">RC6/TX/CK</text>
<text x="228.6" y="186.1">17</text>
<text x="228.6" y="188.6">18</text>
<text x="283.2" y="187.3">RXD</text>
<text x="170.8" y="193.7">21</text>
<text x="170.8" y="196.2">22</text>
<text x="176.6" y="194.9">RB0/AN12/INT0/FLT0/SDI/SDA</text>
<text x="176.6" y="197.4">RB1/AN10/INT1/SCK/SCL</text>
<text x="283.2" y="197.4">RTS</text>
<text x="283.2" y="192.4">TXD</text>
<text x="170.8" y="198.8">23</text>
<text x="170.8" y="201.3">24</text>
<text x="170.8" y="203.9">25</text>
<text x="176.6" y="200">RB2/AN8/INT2/VMO</text>
<text x="176.6" y="202.5">RB3/AN9/CCP2/VPO</text>
<text x="215.6" y="202.5">OSC1/CLKI</text>
<text x="228.6" y="201.3">9</text>
<text x="264.1" y="202.5">OSC22</text>
<text x="283.2" y="202.5">CTS</text>
<text x="170.8" y="206.4">26</text>
<text x="170.8" y="208.9">27</text>
<text x="176.6" y="205.1">RB4/AN11/KBI0/CSSPP</text>
<text x="176.6" y="207.6">RB5/KBI1/PGM</text>
<text x="220" y="207.6">VUSB</text>
<text x="228.6" y="206.4">14</text>
<text x="242.3" y="207.7">20MHz</text>
<text x="170.8" y="211.5">28</text>
<text x="176.6" y="210.1">RB6/KBI2/PGC</text>
<text x="176.6" y="212.7">RB7/KBI3/PGD</text>
<text x="211.9" y="212.7">RE3/MCLR/VPP</text>
<text x="228.6" y="211.5">1</text>
<text x="241.5" y="213.7">22p</text>
<text x="258" y="213.7">22p</text>
<text x="175.1" y="216.6">PIC18F2550</text>
</g>
</svg>
